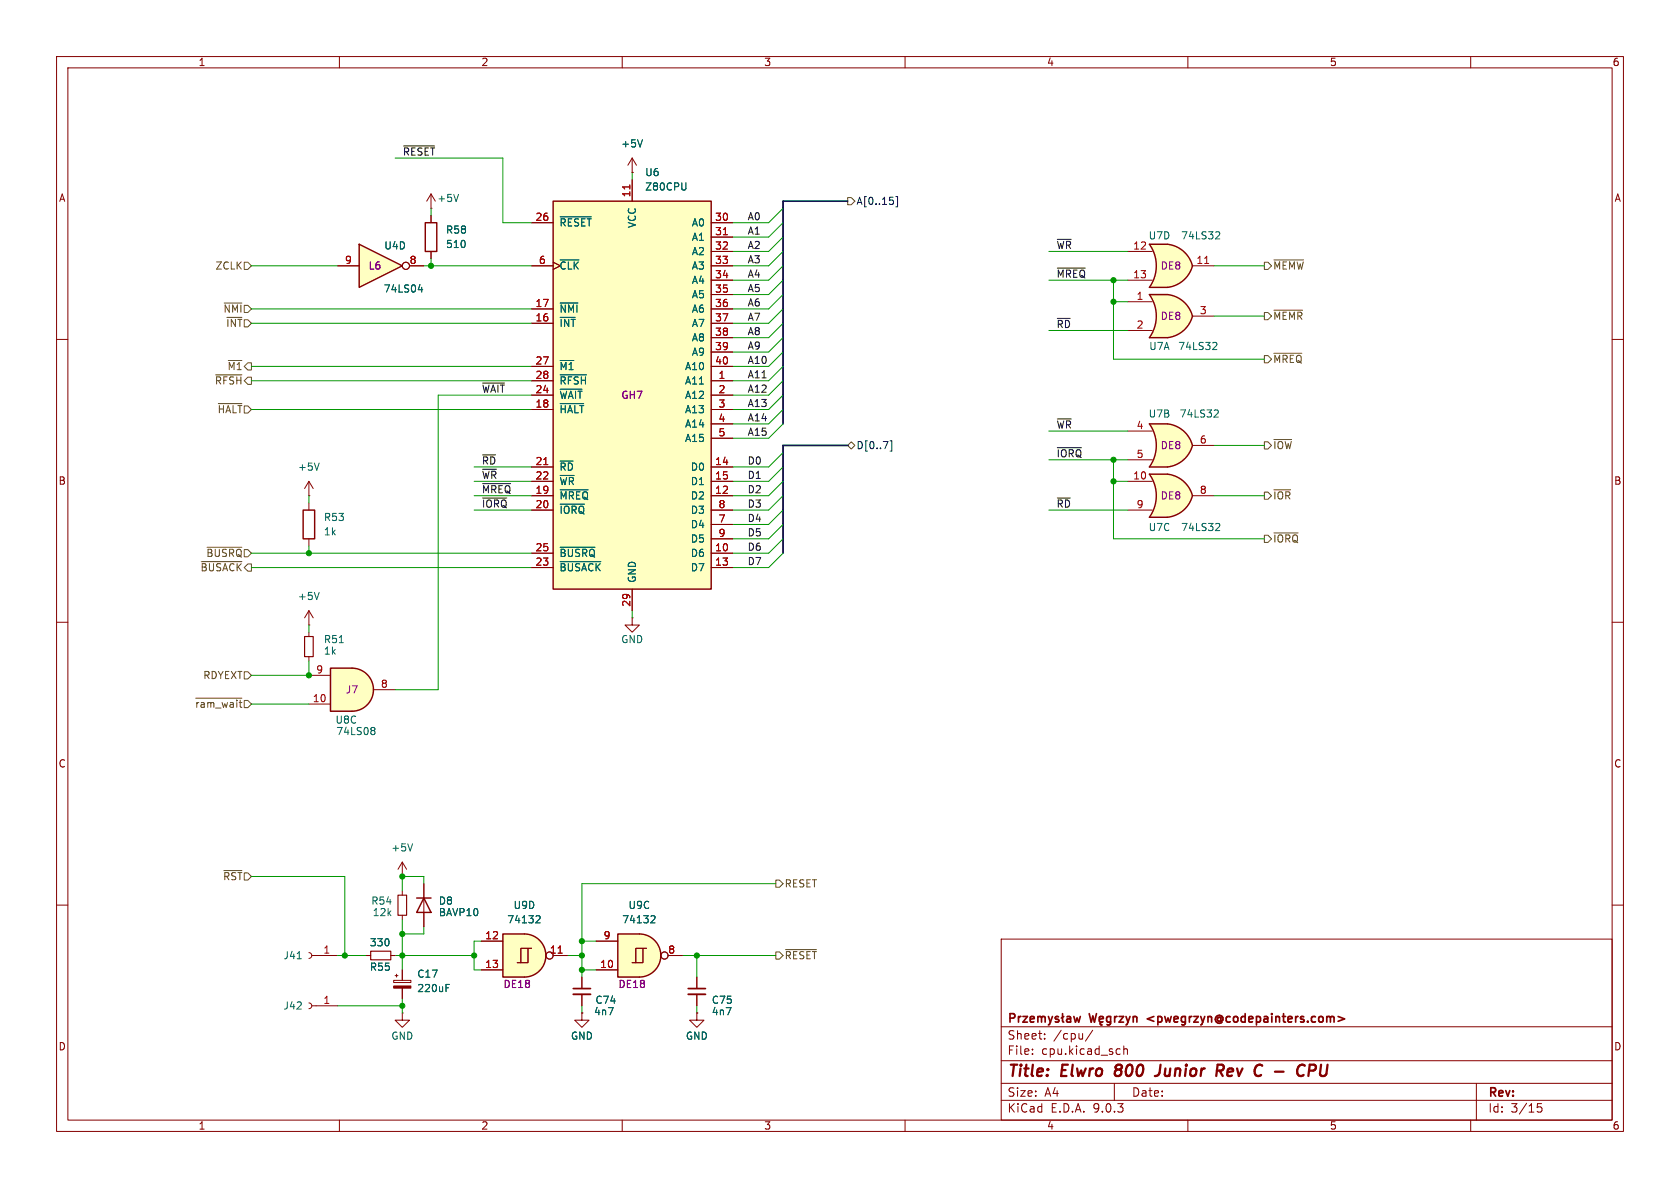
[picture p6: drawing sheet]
<svg xmlns="http://www.w3.org/2000/svg" width="297mm" height="210mm" viewBox="0 0 297 210" stroke-linecap="round" stroke-linejoin="round" font-family="sans-serif">
<g fill="none" stroke="#840000" stroke-width=".18">
<path d="M10 10h277v190h-277zM12 12h273v186h-273zM60 10v2M110 10v2M160 10v2M210 10v2M260 10v2M10 60h2M285 60h2M10 110h2M54.6 110.5h.1M54.6 108l-.8 1.2"/>
<path d="M54.6 108l.8 1.2M54.6 108v2.5M54.6 111.8v.7M54.6 116.1v.7M111.8 109.2v1.3h1.2l-1.2 1.3-1.3-1.3h1.3M111.8 109.2h.1M285 110h2M10 160h2M102.9 179.1v1.2h1.2l-1.2 1.3-1.3-1.3h1.3M102.9 179.1h.1M177 166h108v32h-108zM285 160h2"/>
<path d="M60 198v2M110 198v2M160 198v2M177 194.5h108M177 191.5h108M177 187.5h108M177 181.5h108M182.5 186.3v.1M182.5 185.5v.1M184.7 183.6v.1M184.7 182.8v.1M193.2 182.1l-1.3 2"/>
<path d="M197 191.5v3M197.9 185.4l.1 .1M198 186.3l-.1 .1M198.7 184.9v1.5M198.7 185.5l.2-.1 .3 .1 .1 .9M210 198v2M260 198v2M261 191.5v6.5M272.5 195.1h-.7l-.1 .7 .3-.1h.5l.1 .3-.1 .5-.2 .1-.6-.1"/>
</g>
<path d="M197.2 189.3l-.1 .5 .1 .3M205.2 188.2l-.2 1.4a.74 .74 0 0 1-.8 .6M215.3 188.2l.9 .1a.58 .58 0 0 1-.3 1h-.8M215.6 189.3l.6 .9M230.7 188.4a.8 .8 0 0 0-.9-.1 .8 .8 0 0 0-.5 .8M231.4 189.3h.8a.55 .55 0 0 0 .4-.5 .55 .55 0 0 0-.3-.6h-.7l-.3 2M233.6 188.2l-.3 1.6 .2 .3" fill="none" stroke="#840000" stroke-width=".4"/>
<g fill="none" stroke="#840000" stroke-width=".3">
<path d="M178.6 180l.7-.1 .1-.2-.1-.4-.2-.1h-.5v1.5M180.1 179.7v1M180.5 179.7l-.3 .1-.1 .2M180.8 179.7h.8l-.8 1h.8M183.5 179.8l.4-.1 .2 .2M183.5 179.7v1M184.1 179.9l.2-.2 .4 .1 .1 .9M184.1 179.9v.8M185.3 179.7l.4 1M186.1 179.7l-.4 1M187.1 179.8l-.3-.1-.2 .2v.2l.5 .2v.3h-.5M187.8 179.2v1.3l.3 .2"/>
<path d="M188.1 179.7l-.5 .3M188.6 179.8h.6l.1 .9M189.8 179.7l.3 1 .3-.7 .3 .7 .3-1M192.6 179.2l.3 1.5 .3-1.1 .3 1.1 .3-1.5M196.3 179.8l-.4-.1-.3 .3v.4l.2 .2h.5M196.3 179.7v1.2l-.2 .3-.4-.1M197.1 179.7v1M197.5 179.7l-.3 .1-.1 .2M197.8 179.7h.8l-.8 1h.8M199.1 179.7l.3 1M199.8 179.7l-.4 1M200.3 179.8l.3-.1 .3 .1 .1 .9"/>
<path d="M200.3 179.7v1M236.6 179.7l1.1 .4-1.1 .4M182.1 180.2l.7-.2v-.2l-.5-.1-.2 .2 .1 .7h.6M185.7 180.7l-.1 .3-.3 .2M189.3 180l-.5 .1a.29 .29 0 0 0-.3 .3 .29 .29 0 0 0 .3 .3l.5-.1M194.3 180.2l.8-.2-.1-.2-.4-.1-.3 .2 .1 .7h.6M194.7 180.7l-.2 .3 .3 .2M199.4 180.7l-.1 .3-.2 .2"/>
</g>
<path d="M56.4 104.7l-.4 1.3M60 113.6h.7" fill="none" stroke="#006464" stroke-width=".18"/>
<path d="M53.8 112.5h1.6v3.6h-1.6z" fill="none" stroke="#840000" stroke-width=".2"/>
<path d="M62.2 118.1a3.8 3.8 0 0 1 3.8 3.8 3.8 3.8 0 0 1-3.8 3.8z" fill="#ffffc2" stroke="#ffffc2" stroke-width=".18"/>
<path d="M58.4 118.1h3.8v7.6h-3.8z" fill="#ffffc2"/>
<path d="M53.6 90.2h2v5.1h-2zM58.4 118.1h3.8a3.8 3.8 0 0 1 3.8 3.8 3.8 3.8 0 0 1-3.8 3.8h-3.8z" fill="none" stroke="#840000" stroke-width=".25"/>
<path d="M54.6 88.9v1.3M54.6 95.3v1.2M54.6 119.4h3.8M54.6 124.5h3.8M66 121.9h3.8M71.1 157.5v.7M64.8 168.9h.7M69.1 168.9h.7M71.1 161.8v.8" fill="none" stroke="#840000" stroke-width=".18"/>
<path d="M65.8 128.6h.2l.3 .2-.3 .3M65.8 129.1h.2M66 129.1l.3 .3v.2l-.1 .2-.4 .1" fill="none" stroke="#006464" stroke-width=".18"/>
<path d="M70.4 158.2h1.5v3.6h-1.5zM65.5 168.1h3.6v1.6h-3.6z" fill="none" stroke="#840000" stroke-width=".2"/>
<path d="M63.5 43.2l7.6 3.8-7.6 3.8z" fill="#ffffc2"/>
<path d="M63.5 43.2l7.6 3.8-7.6 3.8zM73.7 158.8h2.5M74.9 158.8l1.3 2.5h-2.5z" fill="none" stroke="#840000" stroke-width=".25"/>
<g fill="none" stroke="#840000" stroke-width=".18">
<path d="M59.7 47h3.8M72.4 47h2.5M74.9 156.2v7.6"/>
<circle cx="71.8" cy="47" r=".63"/>
</g>
<path d="M73.9 51.2h.8M74.5 50.8v.8" fill="none" stroke="#006464" stroke-width=".18"/>
<path d="M97.8 35.6h27.9v68.5h-27.9z" fill="#ffffc2"/>
<path d="M97.8 35.6h27.9v68.5h-27.9z" fill="none" stroke="#840000" stroke-width=".25"/>
<g fill="none" stroke="#840000" stroke-width=".18">
<path d="M94 39.4h3.8M111.8 31.8v3.8M125.7 39.4h3.8M94 47h3.8M94 54.6h3.8M94 57.2h3.8M97.8 46.4l1.3 .6-1.3 .6M125.7 47h3.8M125.7 54.6h3.8M125.7 57.2h3.8M125.7 41.9h3.8M125.7 44.5h3.8"/>
<path d="M125.7 49.5h3.8M125.7 52.1h3.8M125.7 59.7h3.8M94 64.8h3.8M94 67.3h3.8M94 69.9h3.8M94 72.4h3.8M125.7 64.8h3.8M125.7 67.3h3.8M125.7 69.9h3.8M125.7 72.4h3.8M125.7 62.2h3.8"/>
<path d="M125.7 74.9h3.8M125.7 77.5h3.8M54.6 87.6h.1M54.6 85.1l-.8 1.3M54.6 85.1l.8 1.3M54.6 85.1v2.5M94 82.6h3.8M94 85.1h3.8M94 87.6h3.8M94 90.2h3.8M94 97.8h3.8M125.7 82.6h3.8"/>
<path d="M125.7 85.1h3.8M125.7 87.6h3.8M125.7 90.2h3.8M125.7 97.8h3.8M125.7 92.7h3.8M125.7 95.3h3.8M94 100.3h3.8M111.8 104.1v3.9M125.7 100.3h3.8M71.1 179.1v1.2h1.3l-1.3 1.3-1.3-1.3h1.3M71.1 179.1h.1M102.9 172.7v2.1"/>
<path d="M102.9 175.8v2"/>
</g>
<g fill="none" stroke="#006464" stroke-width=".18">
<path d="M99 38.3h5.5M121.3 32.3l-.1 1.2M99 45.9h3.3M99 53.6h3.2M99 63.7h2.4M99 66.3h4.7M99 68.8h3.9M99 71.3h4.2M56.4 81.9l-.4 1.2M99 81.5h2.3M99 86.6h5M99 89.1h4.3"/>
<path d="M99 96.7h6.2M99 99.3h7.2"/>
</g>
<path d="M111.3 32.7v.7M127.9 41.5h.7M96.1 82.1h.8" fill="none" stroke="#a90000" stroke-width=".18"/>
<path d="M101.3 174.8h3.1" fill="none" stroke="#840000" stroke-width=".3"/>
<path d="M101.3 175.8h3.1" fill="none" stroke="#840000" stroke-width=".33"/>
<path d="M92.7 165.1a3.8 3.8 0 0 1 3.8 3.8 3.8 3.8 0 0 1-3.8 3.8z" fill="#ffffc2" stroke="#ffffc2" stroke-width=".18"/>
<path d="M88.9 165.1h3.8v7.6h-3.8z" fill="#ffffc2"/>
<g fill="none" stroke="#840000" stroke-width=".18">
<path d="M76.2 36.8h.1M76.2 34.3v2.5M76.2 38.1v1.3M76.2 34.3l-.8 1.3M76.2 34.3l.8 1.3M111.8 30.5h.1M111.8 27.9l-.8 1.3M111.8 27.9l.7 1.3M111.8 27.9v2.6M76.2 44.5v1.2M54.6 177.3l.4 .1 .1 .4-.1 .4-.4 .1M55.1 177.8h4.6"/>
<path d="M85.1 166.4h3.8M85.1 171.5h3.8M93.3 167.6h-1.2v2.6M94 167.6h-.7v2.6h-1.9M97.8 168.9h2.5"/>
<circle cx="97.2" cy="168.9" r=".63"/>
</g>
<path d="M75.2 39.4h2v5.1h-2zM88.9 165.1h3.8a3.8 3.8 0 0 1 3.8 3.8 3.8 3.8 0 0 1-3.8 3.8h-3.8z" fill="none" stroke="#840000" stroke-width=".25"/>
<path d="M98.7 168.5h.7" fill="none" stroke="#a90000" stroke-width=".18"/>
<path d="M81.1 34.4l-.5 1.2M113.6 24.7l-.4 1.3M94.9 161.9h.5l.1 .3-.8 .9h.8" fill="none" stroke="#006464" stroke-width=".18"/>
<path d="M203.2 52.1h3.2M203.2 59.7h3.2" fill="none" stroke="#ffffc2" stroke-width=".18"/>
<g fill="#ffffc2" stroke="#ffffc2" stroke-width=".18">
<path d="M205.8 54.5l5 1.4a5.2 5.2 0 0 1-4.4 3.8z"/>
<path d="M206.4 52.1a5.1 5.1 0 0 1 4.4 3.8l-5 1.3z"/>
</g>
<path d="M203.2 52.1h3.2v7.6h-3.2a6.7 6.7 0 0 0 0-7.6z" fill="#ffffc2"/>
<path d="M206.4 52.1h-3.2a6.6 6.6 0 0 1 0 7.6h3.2M206.4 52.1a5.2 5.2 0 0 1 4.4 3.8 5.2 5.2 0 0 1-4.4 3.8" fill="none" stroke="#840000" stroke-width=".25"/>
<path d="M199.4 53.3h4.3M199.4 58.4h4.3M210.8 55.9h3.8" fill="none" stroke="#840000" stroke-width=".18"/>
<path d="M214.6 60.5l.4 .1 .1 .3-.8 .9h.8" fill="none" stroke="#006464" stroke-width=".18"/>
<path d="M203.2 43.2h3.2M203.2 50.8h3.2" fill="none" stroke="#ffffc2" stroke-width=".18"/>
<g fill="#ffffc2" stroke="#ffffc2" stroke-width=".18">
<path d="M205.8 45.6l5 1.4a5.2 5.2 0 0 1-4.4 3.8z"/>
<path d="M206.4 43.2a5.1 5.1 0 0 1 4.4 3.8l-5 1.3z"/>
</g>
<path d="M203.2 43.2h3.2v7.6h-3.2a6.7 6.7 0 0 0 0-7.6z" fill="#ffffc2"/>
<path d="M206.4 43.2h-3.2a6.6 6.6 0 0 1 0 7.6h3.2M206.4 43.2a5.2 5.2 0 0 1 4.4 3.8 5.2 5.2 0 0 1-4.4 3.8" fill="none" stroke="#840000" stroke-width=".25"/>
<g fill="none" stroke="#840000" stroke-width=".18">
<path d="M199.4 44.5h4.3M199.4 49.5h4.3M210.8 47h3.8M71.1 154.9h.1M71.1 152.4v2.5M71.1 152.4l-.7 1.3M71.1 152.4l.8 1.3M54.6 168.4l.4 .2 .1 .3-.1 .4-.4 .1M55.1 168.9h4.6M69.6 173.3h3v.4h-3zM69.8 172.5h.6M70.1 172.2v.5"/>
<path d="M71.1 171.5v1.8M71.1 174.7v1.8"/>
</g>
<path d="M213 46.6h.7" fill="none" stroke="#a90000" stroke-width=".18"/>
<path d="M215.1 41h.4l.1 .3-.7 .9h.7M72.9 149.2l-.4 1.2M52.5 169.5h.8M78.9 174.6h.4M78.9 174h.6" fill="none" stroke="#006464" stroke-width=".18"/>
<path d="M69.6 174.3h3v.4h-3z" fill="#840000" stroke="#840000" stroke-width=".18"/>
<path d="M203.2 91.4h3.2M203.2 83.8h3.2" fill="none" stroke="#ffffc2" stroke-width=".18"/>
<g fill="#ffffc2" stroke="#ffffc2" stroke-width=".18">
<path d="M206.4 83.8a5.2 5.2 0 0 1 4.4 3.8l-5 1.4z"/>
<path d="M205.8 86.3l5 1.3a5.1 5.1 0 0 1-4.4 3.8z"/>
</g>
<path d="M203.2 83.8h3.2v7.6h-3.2a6.6 6.6 0 0 0 0-7.6z" fill="#ffffc2"/>
<path d="M206.4 83.8h-3.2a6.6 6.6 0 0 1 0 7.6h3.2M206.4 83.8a5.2 5.2 0 0 1 4.4 3.8 5.2 5.2 0 0 1-4.4 3.8" fill="none" stroke="#840000" stroke-width=".25"/>
<path d="M199.4 90.2h4.3M199.4 85.1h4.3M210.8 87.6h3.8" fill="none" stroke="#840000" stroke-width=".18"/>
<path d="M215.1 92.5l.4 .1 .1 .3-.7 .9h.7" fill="none" stroke="#006464" stroke-width=".18"/>
<path d="M203.2 74.9h3.2M203.2 82.6h3.2" fill="none" stroke="#ffffc2" stroke-width=".18"/>
<g fill="#ffffc2" stroke="#ffffc2" stroke-width=".18">
<path d="M205.8 77.4l5 1.3a5.2 5.2 0 0 1-4.4 3.9z"/>
<path d="M206.4 74.9a5.1 5.1 0 0 1 4.4 3.8l-5 1.3z"/>
</g>
<path d="M203.2 74.9h3.2v7.7h-3.2a6.7 6.7 0 0 0 0-7.7z" fill="#ffffc2"/>
<path d="M206.4 74.9h-3.2a6.6 6.6 0 0 1 0 7.7h3.2M206.4 74.9a5.2 5.2 0 0 1 4.4 3.8 5.2 5.2 0 0 1-4.4 3.9" fill="none" stroke="#840000" stroke-width=".25"/>
<path d="M199.4 76.2h4.3M210.8 78.7h3.8M199.4 81.3h4.3M123.2 179.1v1.2h1.3l-1.3 1.3-1.3-1.3h1.3M123.2 179.1h.1M123.2 172.7v2.1M123.2 175.8v2" fill="none" stroke="#840000" stroke-width=".18"/>
<path d="M214.8 72.5h.5l.1 .3-.8 .9h.8" fill="none" stroke="#006464" stroke-width=".18"/>
<path d="M121.7 174.8h3" fill="none" stroke="#840000" stroke-width=".3"/>
<path d="M121.7 175.8h3" fill="none" stroke="#840000" stroke-width=".33"/>
<path d="M113 165.1a3.8 3.8 0 0 1 3.8 3.8 3.8 3.8 0 0 1-3.8 3.8z" fill="#ffffc2" stroke="#ffffc2" stroke-width=".18"/>
<path d="M109.2 165.1h3.8v7.6h-3.8z" fill="#ffffc2"/>
<g fill="none" stroke="#840000" stroke-width=".18">
<path d="M76.2 38.1v1.3M94 39.4h3.8M111.8 30.5h.1M111.8 31.8v3.8M125.7 39.4h3.8M59.7 47h3.8M72.4 47h2.5M76.2 44.5v1.2M94 47h3.8M94 54.6h3.8M94 57.2h3.8M97.8 46.4l1.3 .6-1.3 .6"/>
<path d="M125.7 47h3.8M125.7 54.6h3.8M125.7 57.2h3.8M125.7 41.9h3.8M125.7 44.5h3.8M125.7 49.5h3.8M125.7 52.1h3.8M125.7 59.7h3.8M94 64.8h3.8M94 67.3h3.8M94 69.9h3.8M94 72.4h3.8"/>
<path d="M125.7 64.8h3.8M125.7 67.3h3.8M125.7 69.9h3.8M125.7 72.4h3.8M125.7 62.2h3.8M125.7 74.9h3.8M125.7 77.5h3.8M94 82.6h3.8M94 85.1h3.8M94 87.6h3.8M94 90.2h3.8M94 97.8h3.8"/>
<path d="M125.7 82.6h3.8M125.7 85.1h3.8M125.7 87.6h3.8M125.7 90.2h3.8M125.7 97.8h3.8M125.7 92.7h3.8M125.7 95.3h3.8M94 100.3h3.8M111.8 104.1v3.9M125.7 100.3h3.8M74.9 156.2v2.6M64.8 168.9h.7"/>
<path d="M69.1 168.9h.7M71.1 171.5v1.8M71.1 174.7v1.8M74.9 161.3v2.5M85.1 166.4h3.8M85.1 171.5h3.8M97.8 168.9h2.5M102.9 179.1h.1M102.9 172.7v2.1M102.9 175.8v2M105.4 166.4h3.8M105.4 171.5h3.8"/>
<path d="M113.7 167.6h-1.3v2.6M114.3 167.6h-.6v2.6h-1.9M118.1 168.9h2.5M123.2 179.1h.1M123.2 172.7v2.1M123.2 175.8v2"/>
<circle cx="71.8" cy="47" r=".63"/>
<circle cx="97.2" cy="168.9" r=".63"/>
<circle cx="117.5" cy="168.9" r=".63"/>
</g>
<path d="M109.2 165.1h3.8a3.8 3.8 0 0 1 3.8 3.8 3.8 3.8 0 0 1-3.8 3.8h-3.8z" fill="none" stroke="#840000" stroke-width=".25"/>
<g fill="none" stroke="#006464" stroke-width=".18">
<path d="M99 38.3h5.5M113.6 24.7l-.4 1.3M121.3 32.3l-.1 1.2M73.9 51.2h.8M74.5 50.8v.8M99 45.9h3.3M99 53.6h3.2M99 63.7h2.4M99 66.3h4.7M99 68.8h3.9M99 71.3h4.2M99 81.5h2.3"/>
<path d="M99 86.6h5M99 89.1h4.3M99 96.7h6.2M99 99.3h7.2M78.9 174.6h.4M78.9 174h.6M94.9 161.9h.5l.1 .3-.8 .9h.8M115.3 161.9h.4l.1 .3-.8 .9h.8"/>
</g>
<path d="M157.9 35.5v.5M158.4 34.7h.3v1.9h-.3M157.3 77.9h.3v1.8h-.3" fill="none" stroke="#000084" stroke-width=".18"/>
<g fill="none" stroke="#725600" stroke-width=".18">
<path d="M149.9 34.9h.6l.6 .7-.6 .6h-.6zM39.6 53.6h3.2M43.2 46.4h.6l.6 .6-.6 .6h-.6zM223.5 55.2h.7l.6 .7-.6 .6h-.7zM223.5 46.4h.7l.6 .6-.6 .6h-.7zM225.2 54.8h5.1M225.2 45.9h5.3M38.1 66.3h4.7M38.6 71.3h4.2M40.4 63.7h2.4M149.9 78.7l.6-.6 .6 .6-.6 .7zM223.5 62.9h.7l.6 .6-.6 .6h-.7z"/>
<path d="M223.5 78.1h.7l.6 .6-.6 .7h-.7zM225.2 62.5h5M225.2 77.7h3.1M35.6 99.3h7.2M36.6 96.7h6.2M223.5 87h.7l.6 .6-.6 .7h-.7zM223.5 94.6h.7l.6 .7-.6 .6h-.7zM225.2 86.6h3M225.2 94.2h4.3M43.2 118.7h.6l.6 .7-.6 .6h-.6zM34.6 123.4h8.2M43.2 123.8h.6l.6 .7-.6 .6h-.6z"/>
<path d="M39.6 153.9h3.2M137.2 155.6h.6l.6 .6-.6 .6h-.6zM137.2 168.3h.6l.6 .6-.6 .6h-.6zM138.8 167.9h5.5"/>
</g>
<path d="M71.3 25.8h5.5M186.9 47.4h5M85.3 67.7h3.9M186.9 79.1h4.3M85.3 88h4.3M85.3 85.5h5" fill="none" stroke="#0f0f0f" stroke-width=".18"/>
<path d="M149.9 35.6h-11.5v39.3M149.9 78.7h-11.5v19.1" fill="none" stroke="#000084" stroke-width=".3"/>
<g fill="none" stroke="#009600" stroke-width=".18">
<path d="M69.8 27.9h19.1v11.5h5.1M76.2 36.8v1.3M111.8 30.5v1.3M138.4 39.4l-2.5 2.5h-6.4M138.4 36.8l-2.5 2.6h-6.4M44.4 47h15.3M44.4 57.2h49.6M44.4 54.6h49.6M74.9 47h19.1M76.2 45.7v1.3M138.4 44.5l-2.5 2.5h-6.4M138.4 41.9l-2.5 2.6h-6.4"/>
<path d="M138.4 47l-2.5 2.5h-6.4M138.4 49.5l-2.5 2.6h-6.4M138.4 59.7l-2.5 2.5h-6.4M138.4 57.2l-2.5 2.5h-6.4M138.4 54.6l-2.5 2.6h-6.4M138.4 52.1l-2.5 2.5h-6.4M185.4 44.5h14M185.4 49.5h14M185.4 58.4h14M196.8 49.5v14h26.7M196.8 53.3h2.6M214.6 47h8.9"/>
<path d="M214.6 55.9h8.9M44.4 72.4h49.6M44.4 64.8h49.6M44.4 67.3h49.6M94 69.9h-16.5v52h-7.7M138.4 69.9l-2.5 2.5h-6.4M138.4 62.2l-2.5 2.6h-6.4M138.4 64.8l-2.5 2.5h-6.4M138.4 74.9l-2.5 2.6h-6.4M138.4 67.3l-2.5 2.6h-6.4M138.4 72.4l-2.5 2.5h-6.4M185.4 76.2h14"/>
<path d="M214.6 78.7h8.9M44.4 97.8h49.6M54.6 87.6v1.3M54.6 96.5v1.3M83.8 87.6h10.2M83.8 85.1h10.2M83.8 82.6h10.2M83.8 90.2h10.2M138.4 85.1l-2.5 2.5h-6.4M138.4 92.7l-2.5 2.6h-6.4M138.4 82.6l-2.5 2.5h-6.4M138.4 80l-2.5 2.6h-6.4"/>
<path d="M138.4 87.6l-2.5 2.6h-6.4M138.4 95.3l-2.5 2.5h-6.4M138.4 90.2l-2.5 2.5h-6.4M138.4 97.8l-2.5 2.5h-6.4M185.4 81.3h14M185.4 90.2h14M196.8 81.3v14h26.7M196.8 85.1h2.6M214.6 87.6h8.9M44.4 100.3h49.6M54.6 110.5v1.3M54.6 116.8v2.6h-10.2"/>
<path d="M111.8 108v1.2M44.4 124.5h10.2M44.4 154.9h16.6v14M74.9 156.2v-1.3h-3.8v2.6M137.2 156.2h-34.3v16.5M59.7 168.9h5.1M59.7 177.8h11.4M69.8 168.9h14M71.1 162.6v8.9M71.1 176.5v2.6M74.9 163.8v1.3h-3.8M85.1 166.4h-1.3v5.1h1.3"/>
<path d="M100.3 168.9h2.6M102.9 171.5h2.5M102.9 177.8v1.3M102.9 166.4h2.5M120.6 168.9h16.6M123.2 168.9v3.8M123.2 177.8v1.3"/>
</g>
<path d="M111.3 32.7v.7M127.9 41.5h.7M96.1 82.1h.8M98.7 168.5h.7" fill="none" stroke="#a90000" stroke-width=".18"/>
<g fill="#009600" stroke="#009600" stroke-width=".18">
<circle cx="76.2" cy="47" r=".46"/>
<circle cx="71.1" cy="165.1" r=".46"/>
<circle cx="71.1" cy="168.9" r=".46"/>
<circle cx="61" cy="168.9" r=".46"/>
<circle cx="71.1" cy="154.9" r=".46"/>
<circle cx="71.1" cy="177.8" r=".46"/>
<circle cx="196.8" cy="53.3" r=".46"/>
<circle cx="196.8" cy="81.3" r=".46"/>
<circle cx="54.6" cy="119.4" r=".46"/>
<circle cx="54.6" cy="97.8" r=".46"/>
<circle cx="102.9" cy="168.9" r=".46"/>
<circle cx="102.9" cy="166.4" r=".46"/>
<circle cx="102.9" cy="171.5" r=".46"/>
<circle cx="83.8" cy="168.9" r=".46"/>
<circle cx="123.2" cy="168.9" r=".46"/>
<circle cx="196.8" cy="85.1" r=".46"/>
<circle cx="196.8" cy="49.5" r=".46"/>
</g>
<g font-size="2.8" fill="#840000">
<text x="178" y="190.9">Title:</text>
<text x="187.7" y="190.9">Elwro</text>
<text x="198" y="190.9">800</text>
<text x="206" y="190.9">Junior</text>
<text x="217.5" y="190.9">Rev</text>
<text x="225" y="190.9">C</text>
<text x="229.4" y="190.9">-</text>
<text x="234.2" y="190.9">CPU</text>
</g>
<g font-size="2.1" fill="#840000">
<text x="178" y="184">Sheet:</text>
<text x="186.2" y="184">/cpu/</text>
<text x="203.5" y="181.2">&lt;pwegrzyn@codepainters.com&gt;</text>
<text x="178" y="186.7">File:</text>
<text x="184.1" y="186.7">cpu.kicad_sch</text>
<text x="178" y="196.9">KiCad</text>
<text x="178" y="194.1">Size:</text>
<text x="184.7" y="194.1">A4</text>
<text x="185.7" y="196.9">E.D.A.</text>
<text x="193.3" y="196.9">9.0.3</text>
<text x="200" y="194.1">Date:</text>
<text x="263" y="194.3">Rev:</text>
<text x="263" y="196.9">Id:</text>
<text x="267.1" y="196.9">3/15</text>
</g>
<g font-size="1.8" fill="#840000">
<text x="35" y="11.9">1</text>
<text x="85" y="11.9">2</text>
<text x="135" y="11.9">3</text>
<text x="185" y="11.9">4</text>
<text x="235" y="11.9">5</text>
<text x="285" y="11.9">6</text>
<text x="10.3" y="35.9">A</text>
<text x="285.3" y="35.9">A</text>
<text x="10.3" y="85.9">B</text>
<text x="285.3" y="85.9">B</text>
<text x="10.3" y="135.9">C</text>
<text x="285.3" y="135.9">C</text>
<text x="10.3" y="185.9">D</text>
<text x="285.3" y="185.9">D</text>
<text x="35" y="199.9">1</text>
<text x="85" y="199.9">2</text>
<text x="135" y="199.9">3</text>
<text x="185" y="199.9">4</text>
<text x="235" y="199.9">5</text>
<text x="285" y="199.9">6</text>
</g>
<g font-size="1.8" fill="#0f0f0f">
<text x="71.1" y="27.6">~{RESET}</text>
<text x="132.1" y="39">A0</text>
<text x="132.1" y="41.6">A1</text>
<text x="132.1" y="46.6">A3</text>
<text x="132.1" y="44.1">A2</text>
<text x="186.7" y="44.1">~{WR}</text>
<text x="132.1" y="51.7">A5</text>
<text x="132.1" y="49.2">A4</text>
<text x="186.7" y="49.2">~{MREQ}</text>
<text x="132.1" y="54.3">A6</text>
<text x="132.1" y="56.8">A7</text>
<text x="132.1" y="59.3">A8</text>
<text x="186.7" y="58.1">~{RD}</text>
<text x="132.1" y="64.4">A10</text>
<text x="132.1" y="61.9">A9</text>
<text x="85.1" y="69.5">~{WAIT}</text>
<text x="132.1" y="69.5">A12</text>
<text x="132.1" y="67">A11</text>
<text x="132.1" y="72">A13</text>
<text x="132.1" y="77.1">A15</text>
<text x="132.1" y="74.6">A14</text>
<text x="186.7" y="75.9">~{WR}</text>
<text x="85.1" y="82.2">~{RD}</text>
<text x="132.1" y="82.2">D0</text>
<text x="186.7" y="80.9">~{IORQ}</text>
<text x="85.1" y="84.7">~{WR}</text>
<text x="85.1" y="89.8">~{IORQ}</text>
<text x="85.1" y="87.3">~{MREQ}</text>
<text x="132.1" y="84.7">D1</text>
<text x="132.1" y="87.3">D2</text>
<text x="132.1" y="89.8">D3</text>
<text x="186.7" y="89.8">~{RD}</text>
<text x="132.1" y="92.4">D4</text>
<text x="132.1" y="94.9">D5</text>
<text x="132.1" y="97.4">D6</text>
<text x="132.1" y="100">D7</text>
</g>
<g font-size="1.8" fill="#006464">
<text x="109.7" y="26.3">+5V</text>
<text x="77.2" y="35.9">+5V</text>
<text x="114" y="31.3">U6</text>
<text x="114" y="33.9">Z80CPU</text>
<text x="78.7" y="41.5">R58</text>
<text x="98.8" y="40.2">~{RESET}</text>
<text x="112.6" y="40.4" transform="rotate(-90 112.6 40.4)">VCC</text>
<text x="122.2" y="40.2">A0</text>
<text x="67.8" y="44.3">U4D</text>
<text x="78.7" y="44">510</text>
<text x="98.8" y="47.9">~{CLK}</text>
<text x="122.2" y="42.8">A1</text>
<text x="122.2" y="45.3">A2</text>
<text x="122.2" y="47.9">A3</text>
<text x="203" y="42.5">U7D</text>
<text x="208.7" y="42.5">74LS32</text>
<text x="67.7" y="51.9">74LS04</text>
<text x="122.2" y="50.4">A4</text>
<text x="122.2" y="52.9">A5</text>
<text x="98.8" y="55.5">~{NMI}</text>
<text x="98.8" y="58">~{INT}</text>
<text x="122.2" y="55.5">A6</text>
<text x="122.2" y="58">A7</text>
<text x="98.8" y="65.6">~{M1}</text>
<text x="121" y="65.6">A10</text>
<text x="122.2" y="60.6">A8</text>
<text x="122.2" y="63.1">A9</text>
<text x="203.1" y="62.1">U7A</text>
<text x="208.2" y="62.1">74LS32</text>
<text x="98.8" y="68.2">~{RFSH}</text>
<text x="98.8" y="70.7">~{WAIT}</text>
<text x="121" y="68.2">A11</text>
<text x="121" y="70.7">A12</text>
<text x="98.8" y="73.3">~{HALT}</text>
<text x="121" y="73.3">A13</text>
<text x="121" y="75.8">A14</text>
<text x="203" y="74">U7B</text>
<text x="208.5" y="74">74LS32</text>
<text x="52.6" y="83.4">+5V</text>
<text x="98.8" y="83.4">~{RD}</text>
<text x="121" y="78.3">A15</text>
<text x="122" y="83.4">D0</text>
<text x="98.8" y="86">~{WR}</text>
<text x="98.8" y="88.5">~{MREQ}</text>
<text x="122" y="86">D1</text>
<text x="122" y="88.5">D2</text>
<text x="57.2" y="92.3">R53</text>
<text x="57.2" y="94.8">1k</text>
<text x="98.8" y="91">~{IORQ}</text>
<text x="122" y="91">D3</text>
<text x="122" y="93.6">D4</text>
<text x="203" y="94.1">U7C</text>
<text x="208.7" y="94.1">74LS32</text>
<text x="98.8" y="98.7">~{BUSRQ}</text>
<text x="98.8" y="101.2">~{BUSACK}</text>
<text x="122" y="96.1">D5</text>
<text x="122" y="98.7">D6</text>
<text x="122" y="101.2">D7</text>
<text x="52.6" y="106.3">+5V</text>
<text x="112.6" y="103.1" transform="rotate(-90 112.6 103.1)">GND</text>
<text x="57.2" y="113.9">R51</text>
<text x="109.7" y="113.9">GND</text>
<text x="57.2" y="115.9">1k</text>
<text x="59.2" y="128.1">U8C</text>
<text x="59.4" y="130.1">74LS08</text>
<text x="69.1" y="150.7">+5V</text>
<text x="65.5" y="160.1">R54</text>
<text x="77.5" y="160.1">D8</text>
<text x="90.7" y="160.9">U9D</text>
<text x="111" y="160.9">U9C</text>
<text x="65.3" y="167.5">330</text>
<text x="65.8" y="162.2">12k</text>
<text x="77.5" y="162.2">BAVP10</text>
<text x="89.6" y="163.4">74132</text>
<text x="109.9" y="163.4">74132</text>
<text x="50" y="169.8">J41</text>
<text x="65.3" y="171.8">R55</text>
<text x="73.7" y="173">C17</text>
<text x="50" y="178.7">J42</text>
<text x="73.7" y="175.6">220uF</text>
<text x="104.9" y="179.7">4n7</text>
<text x="105.2" y="177.6">C74</text>
<text x="125.7" y="177.6">C75</text>
<text x="125.7" y="179.7">4n7</text>
<text x="69.1" y="184">GND</text>
<text x="100.8" y="184">GND</text>
<text x="121.2" y="184">GND</text>
</g>
<g font-size="1.8" fill="#a90000">
<text x="111.5" y="35" transform="rotate(-90 111.5 35)">11</text>
<text x="94.6" y="39.1">26</text>
<text x="126.3" y="39.1">30</text>
<text x="126.3" y="41.7">31</text>
<text x="60.9" y="46.7">9</text>
<text x="72.3" y="46.7">8</text>
<text x="95.2" y="46.7">6</text>
<text x="126.3" y="44.2">32</text>
<text x="126.3" y="46.7">33</text>
<text x="200.2" y="44.2">12</text>
<text x="211.4" y="46.7">11</text>
<text x="126.3" y="49.3">34</text>
<text x="126.3" y="51.8">35</text>
<text x="200.2" y="49.3">13</text>
<text x="200.8" y="53.1">1</text>
<text x="94.6" y="54.4">17</text>
<text x="94.6" y="56.9">16</text>
<text x="126.3" y="54.4">36</text>
<text x="126.3" y="56.9">37</text>
<text x="126.3" y="59.4">38</text>
<text x="200.8" y="58.2">2</text>
<text x="212" y="55.6">3</text>
<text x="94.6" y="64.5">27</text>
<text x="126.3" y="62">39</text>
<text x="126.3" y="64.5">40</text>
<text x="94.6" y="67.1">28</text>
<text x="94.6" y="69.6">24</text>
<text x="126.9" y="67.1">1</text>
<text x="126.9" y="69.6">2</text>
<text x="94.6" y="72.1">18</text>
<text x="126.9" y="72.1">3</text>
<text x="126.9" y="74.7">4</text>
<text x="126.9" y="77.2">5</text>
<text x="200.8" y="75.9">4</text>
<text x="94.6" y="82.3">21</text>
<text x="126.3" y="82.3">14</text>
<text x="200.8" y="81">5</text>
<text x="212" y="78.5">6</text>
<text x="94.6" y="84.8">22</text>
<text x="94.6" y="87.4">19</text>
<text x="94.6" y="89.9">20</text>
<text x="126.3" y="84.8">15</text>
<text x="126.3" y="87.4">12</text>
<text x="126.9" y="89.9">8</text>
<text x="200.2" y="84.8">10</text>
<text x="200.8" y="89.9">9</text>
<text x="212" y="87.4">8</text>
<text x="126.9" y="92.5">7</text>
<text x="126.9" y="95">9</text>
<text x="94.6" y="97.5">25</text>
<text x="94.6" y="100.1">23</text>
<text x="126.3" y="97.5">10</text>
<text x="126.3" y="100.1">13</text>
<text x="111.5" y="107.4" transform="rotate(-90 111.5 107.4)">29</text>
<text x="55.8" y="119.1">9</text>
<text x="55.2" y="124.2">10</text>
<text x="67.2" y="121.7">8</text>
<text x="85.7" y="166.1">12</text>
<text x="106.6" y="166.1">9</text>
<text x="57.1" y="168.7">1</text>
<text x="85.7" y="171.2">13</text>
<text x="97.1" y="168.7">11</text>
<text x="106" y="171.2">10</text>
<text x="118" y="168.7">8</text>
<text x="57.1" y="177.5">1</text>
</g>
<g font-size="1.8" fill="#000084">
<text x="151.3" y="36.4">A[0..15]</text>
<text x="151.3" y="79.6">D[0..7]</text>
</g>
<g font-size="1.8" fill="#725600">
<text x="38" y="47.9">ZCLK</text>
<text x="225" y="47.9">~{MEMW}</text>
<text x="39.4" y="55.5">~{NMI}</text>
<text x="39.9" y="58">~{INT}</text>
<text x="225" y="56.7">~{MEMR}</text>
<text x="40.1" y="65.6">~{M1}</text>
<text x="225" y="64.4">~{MREQ}</text>
<text x="37.9" y="68.2">~{RFSH}</text>
<text x="38.4" y="73.3">~{HALT}</text>
<text x="225" y="79.6">~{IOW}</text>
<text x="225" y="88.5">~{IOR}</text>
<text x="35.3" y="101.2">~{BUSACK}</text>
<text x="36.4" y="98.7">~{BUSRQ}</text>
<text x="225" y="96.1">~{IORQ}</text>
<text x="34.4" y="125.3">~{ram_wait}</text>
<text x="35.8" y="120.2">RDYEXT</text>
<text x="39.3" y="155.8">~{RST}</text>
<text x="138.6" y="157.1">RESET</text>
<text x="138.6" y="169.8">~{RESET}</text>
</g>
<g font-size="1.8" fill="#840084">
<text x="65.1" y="47.9">L6</text>
<text x="205.1" y="47.9">DE8</text>
<text x="205.1" y="56.7">DE8</text>
<text x="109.8" y="70.7">GH7</text>
<text x="205.1" y="79.6">DE8</text>
<text x="205.1" y="88.5">DE8</text>
<text x="61" y="122.8">J7</text>
<text x="88.9" y="174.9">DE18</text>
<text x="109.2" y="174.9">DE18</text>
</g>
</svg>
